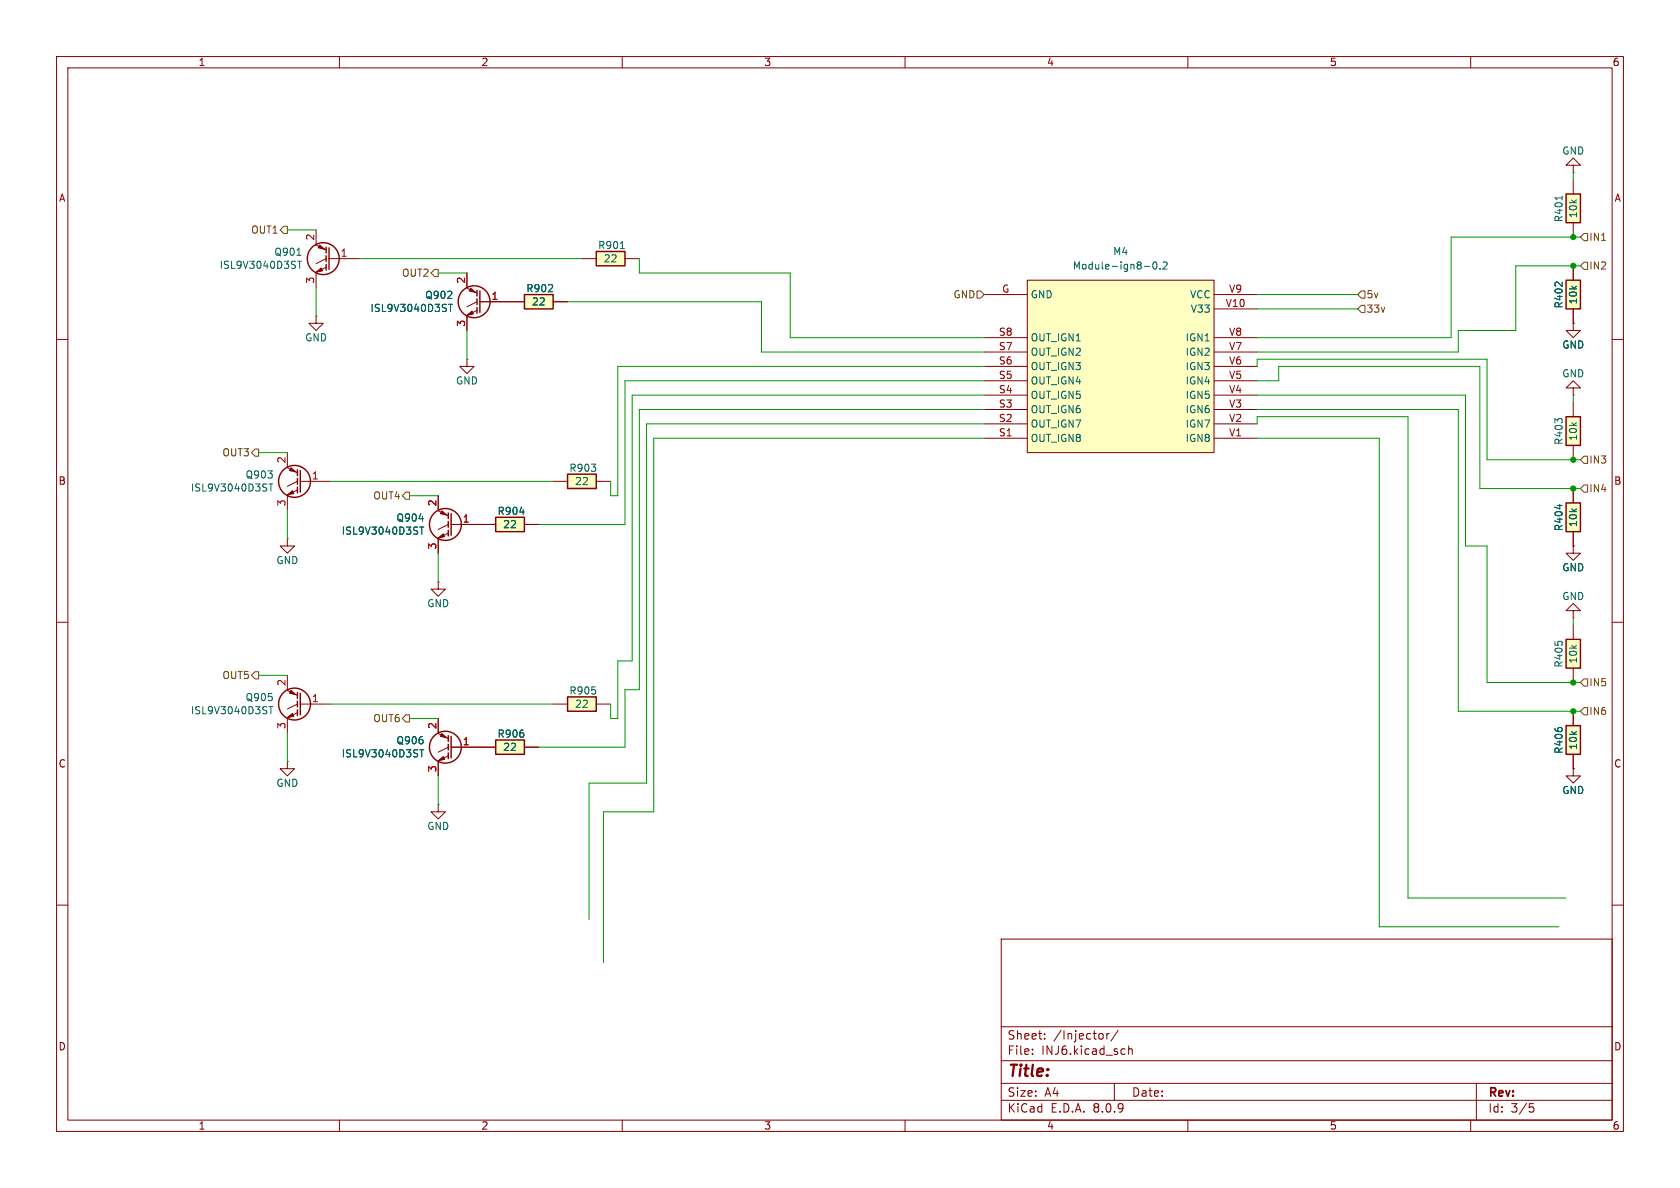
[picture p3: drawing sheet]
<svg xmlns="http://www.w3.org/2000/svg" width="297mm" height="210mm" viewBox="0 0 297 210" stroke-linecap="round" stroke-linejoin="round" font-family="sans-serif">
<g fill="none" stroke="#840000" stroke-width=".18">
<path d="M10 10h277v190h-277zM12 12h273v186h-273zM60 10v2M110 10v2M160 10v2M210 10v2M260 10v2M278.1 29.2h-1.2l1.2-1.3 1.3 1.3h-1.3v1.3M278.1 30.5h.1M10 60h2M285 60h2M50.8 95.3v1.2h1.3l-1.3 1.3-1.3-1.3h1.3"/>
<path d="M50.8 95.3h.1M50.8 82.7l1.8 .9M50.8 80v2.6M50.8 87.6v2.6M52.6 86.6l-1.8 .9M52.6 85.1l-1.8 .9M53.1 85.1h5.3M10 110h2M50.8 119.4v2.5M285 110h2M50.8 134.6v1.3h1.3l-1.3 1.3-1.3-1.3h1.3M50.8 134.6h.1"/>
<path d="M50.8 127v2.5M50.8 122l1.8 .9M52.6 126l-1.8 .9M52.6 124.5l-1.8 .8M53.1 124.5h5.3M77.5 129.7l1.7 .9M77.5 127v2.5M77.5 134.6v2.6M79.2 133.6l-1.7 .9M79.2 132.1l-1.7 .9M79.8 132.1h5.3M10 160h2"/>
<path d="M177 166h108v32h-108zM285 160h2M60 198v2M110 198v2M160 198v2M177 194.5h108M177 191.5h108M177 187.5h108M177 181.5h108M182.5 186.3v.1M182.5 185.5v.1M184.7 183.6v.1"/>
<path d="M184.7 182.8v.1M195 182.8v.8M195.7 182.7v1M196.1 182.7l-.3 .1-.1 .2M197 191.5v3M197.7 182.1l-1.3 2M198.7 185.4l.2 .1M198.9 186.3l-.2 .1M199.5 184.9v1.5M199.5 185.5l.2-.1 .4 .1 .1 .9M210 198v2M260 198v2"/>
<path d="M261 191.5v6.5M270.4 195.1h.7M270.5 195.7h.4l.3 .3-.2 .5-.5 .1"/>
</g>
<g fill="none" stroke="#840000" stroke-width=".25">
<path d="M52.6 83.1v1M52.6 84.6v1M52.6 86.1v1M53.1 83.2v3.8M52.6 122.4v1M52.6 124v1M52.6 125.5v1M53.1 122.6v3.8M79.2 130v1.1M79.2 131.6v1M79.2 133.1v1M79.8 130.2v3.8"/>
<circle cx="52.1" cy="85.1" r="2.82"/>
<circle cx="52.1" cy="124.5" r="2.82"/>
<circle cx="78.7" cy="132.1" r="2.82"/>
</g>
<g fill="#840000" stroke="#840000" stroke-width=".18">
<path d="M77.5 134.5l.9-.8 .2 .5z"/>
<path d="M78.1 129.7l.9 .7-1.1-.2z"/>
<path d="M50.8 87.5l.9-.8 .2 .5z"/>
<path d="M51.4 82.7l.9 .7-1.1-.2z"/>
<path d="M50.8 126.9l.9-.8 .2 .5z"/>
<path d="M51.4 122l.9 .8-1.1-.2z"/>
</g>
<path d="M47.5 85.5h.8M47.9 85.5v1.3M47.5 124.9h.8M47.9 124.9v1.3M74.2 132.5h.7M74.6 132.5v1.3" fill="none" stroke="#006464" stroke-width=".18"/>
<path d="M181.6 49.5h33v30.5h-33z" fill="#ffffc2"/>
<g fill="none" stroke="#840000" stroke-width=".18">
<path d="M174 52.1h7.6M174 59.7h7.6M181.6 49.5h33v30.5h-33zM214.6 52.1h7.6M214.6 59.7h7.6M214.6 54.6h7.6M174 77.5h7.6M174 74.9h7.6M174 72.4h7.6M174 69.9h7.6M174 67.3h7.6M174 64.8h7.6"/>
<path d="M174 62.2h7.6M214.6 77.5h7.6M214.6 74.9h7.6M214.6 72.4h7.6M214.6 69.9h7.6M214.6 67.3h7.6M214.6 64.8h7.6M214.6 62.2h7.6"/>
</g>
<path d="M202.3 47.1h1M204 46.4l.1-.1a.68 .68 0 0 1 .4 .6 .68 .68 0 0 1-.4 .7 .84 .84 0 0 1-.1-1.2zM205.1 47.4v.2M205.6 46.4l.5-.1 .2 .4-.7 .9h.7" fill="none" stroke="#006464" stroke-width=".18"/>
<path d="M276.9 49.5h2.5v5.1h-2.5z" fill="#ffffc2"/>
<path d="M276.9 49.5h2.5v5.1h-2.5z" fill="none" stroke="#840000" stroke-width=".25"/>
<path d="M278.1 57.2v1.2h1.3l-1.3 1.3-1.2-1.3h1.2M278.1 57.2h.1M278.1 47v2.5M278.1 54.6v2.6" fill="none" stroke="#840000" stroke-width=".18"/>
<path d="M105.4 44.5h5.1v2.5h-5.1z" fill="#ffffc2"/>
<path d="M105.4 44.5h5.1v2.5h-5.1z" fill="none" stroke="#840000" stroke-width=".25"/>
<path d="M102.9 45.7h2.5M110.5 45.7h2.5" fill="none" stroke="#840000" stroke-width=".18"/>
<path d="M109.7 44h.7" fill="none" stroke="#006464" stroke-width=".18"/>
<path d="M276.9 34.3h2.5v5.1h-2.5z" fill="#ffffc2"/>
<path d="M276.9 34.3h2.5v5.1h-2.5z" fill="none" stroke="#840000" stroke-width=".25"/>
<path d="M278.1 31.8v2.5M278.1 39.4v2.5M77.5 102.9v1.2h1.2l-1.2 1.3-1.3-1.3h1.3M77.5 102.9h.1" fill="none" stroke="#840000" stroke-width=".18"/>
<path d="M276.2 34.6v.7" fill="none" stroke="#006464" stroke-width=".18"/>
<path d="M100.3 83.8h5.1v2.6h-5.1z" fill="#ffffc2"/>
<path d="M100.3 83.8h5.1v2.6h-5.1z" fill="none" stroke="#840000" stroke-width=".25"/>
<path d="M278.1 68.6h-1.2l1.2-1.3 1.3 1.3h-1.3v1.3M278.1 69.9h.1M97.8 85.1h2.5M105.4 85.1h2.5" fill="none" stroke="#840000" stroke-width=".18"/>
<path d="M276.9 73.7h2.5v5h-2.5z" fill="#ffffc2"/>
<path d="M276.9 73.7h2.5v5h-2.5z" fill="none" stroke="#840000" stroke-width=".25"/>
<path d="M278.1 71.1v2.6M278.1 78.7v2.6" fill="none" stroke="#840000" stroke-width=".18"/>
<path d="M276.9 128.3h2.5v5.1h-2.5z" fill="#ffffc2"/>
<path d="M276.9 128.3h2.5v5.1h-2.5z" fill="none" stroke="#840000" stroke-width=".25"/>
<path d="M278.1 96.5v1.3h1.3l-1.3 1.3-1.2-1.3h1.2M278.1 96.5h.1M278.1 125.7v2.6M278.1 133.4v2.5" fill="none" stroke="#840000" stroke-width=".18"/>
<path d="M276.9 88.9h2.5v5.1h-2.5z" fill="#ffffc2"/>
<path d="M276.9 88.9h2.5v5.1h-2.5z" fill="none" stroke="#840000" stroke-width=".25"/>
<path d="M278.1 86.4v2.5M278.1 94v2.5M278.1 108h-1.2l1.2-1.3 1.3 1.3h-1.3v1.2M278.1 109.2h.1" fill="none" stroke="#840000" stroke-width=".18"/>
<path d="M275.7 89.2v.8" fill="none" stroke="#006464" stroke-width=".18"/>
<path d="M276.9 113h2.5v5.1h-2.5z" fill="#ffffc2"/>
<path d="M276.9 113h2.5v5.1h-2.5z" fill="none" stroke="#840000" stroke-width=".25"/>
<path d="M278.1 110.5v2.5M278.1 118.1v2.6M278.1 135.9v1.3h1.3l-1.3 1.2-1.2-1.2h1.2M278.1 135.9h.1" fill="none" stroke="#840000" stroke-width=".18"/>
<path d="M100.3 123.2h5.1v2.5h-5.1z" fill="#ffffc2"/>
<g fill="none" stroke="#840000" stroke-width=".25">
<path d="M57.7 43.7v1M57.7 45.2v1M57.7 46.7v1.1M58.2 43.8v3.8M100.3 123.2h5.1v2.5h-5.1z"/>
<circle cx="57.1" cy="45.7" r="2.82"/>
</g>
<path d="M55.9 43.3l1.8 .9M55.9 40.6v2.6M55.9 48.3v2.5M57.7 47.2l-1.8 .9M57.7 45.7l-1.8 .9M58.2 45.7h5.3M82.5 63.5v1.3h1.3l-1.3 1.2-1.2-1.2h1.2M82.5 63.5h.1M97.8 124.5h2.5M105.4 124.5h2.5" fill="none" stroke="#840000" stroke-width=".18"/>
<g fill="#840000" stroke="#840000" stroke-width=".18">
<path d="M55.9 48.1l.9-.7 .2 .5z"/>
<path d="M56.5 43.3l.9 .8-1.1-.3z"/>
</g>
<path d="M52.5 45.1h.7M52.6 46.2h.7M53 46.2v1.2" fill="none" stroke="#006464" stroke-width=".18"/>
<path d="M92.7 52.1h5.1v2.5h-5.1z" fill="#ffffc2"/>
<g fill="none" stroke="#840000" stroke-width=".25">
<path d="M84.3 51.3v1M84.3 52.8v1M84.3 54.4v1M84.8 51.4v3.8M92.7 52.1h5.1v2.5h-5.1z"/>
<circle cx="83.8" cy="53.3" r="2.82"/>
</g>
<path d="M82.5 50.9l1.8 .9M82.5 48.3v2.5M82.5 55.9v2.5M84.3 54.9l-1.8 .9M84.3 53.3l-1.8 .9M84.8 53.3h7.9M97.8 53.3h2.5" fill="none" stroke="#840000" stroke-width=".18"/>
<g fill="#840000" stroke="#840000" stroke-width=".18">
<path d="M82.5 55.8l.9-.8 .3 .5z"/>
<path d="M83.2 50.9l.9 .8-1.2-.3z"/>
</g>
<path d="M79.3 53.8h.7M79.6 53.8v1.3" fill="none" stroke="#006464" stroke-width=".18"/>
<path d="M87.6 91.4h5.1v2.6h-5.1z" fill="#ffffc2"/>
<g fill="none" stroke="#840000" stroke-width=".25">
<path d="M79.2 90.7v1M79.2 92.2v1M79.2 93.7v1M79.8 90.8v3.8M87.6 91.4h5.1v2.6h-5.1z"/>
<circle cx="78.7" cy="92.7" r="2.82"/>
</g>
<path d="M55.9 55.9v1.3h1.2l-1.2 1.2-1.3-1.2h1.3M55.9 55.9h.1M77.5 90.3l1.7 .9M77.5 87.6v2.6M77.5 95.3v2.5M79.2 94.2l-1.7 .9M79.2 92.7l-1.7 .9M79.8 92.7h7.8M92.7 92.7h2.5M77.5 142.2v1.3h1.2l-1.2 1.3-1.3-1.3h1.3M77.5 142.2h.1" fill="none" stroke="#840000" stroke-width=".18"/>
<path d="M74.2 93.2h.7M74.6 93.2v1.2M91.9 90.5h.8" fill="none" stroke="#006464" stroke-width=".18"/>
<g fill="#840000" stroke="#840000" stroke-width=".18">
<path d="M77.5 95.1l.9-.7 .2 .5z"/>
<path d="M78.1 90.3l.9 .8-1.1-.3z"/>
</g>
<path d="M87.6 130.8h5.1v2.6h-5.1z" fill="#ffffc2"/>
<path d="M87.6 130.8h5.1v2.6h-5.1z" fill="none" stroke="#840000" stroke-width=".25"/>
<g fill="none" stroke="#840000" stroke-width=".18">
<path d="M82.5 48.3v2.5M82.5 55.9v2.5M84.8 53.3h7.9M97.8 53.3h2.5M278.1 57.2h.1M278.1 47v2.5M278.1 54.6v2.6M77.5 87.6v2.6M77.5 95.3v2.5M79.8 92.7h7.8M92.7 92.7h2.5M278.1 96.5h.1"/>
<path d="M278.1 86.4v2.5M278.1 94v2.5M77.5 127v2.5M77.5 134.6v2.6M79.8 132.1h7.8M92.7 132.1h2.5M278.1 135.9h.1M278.1 125.7v2.6M278.1 133.4v2.5"/>
</g>
<g fill="none" stroke="#725600" stroke-width=".18">
<path d="M50.2 40h.6v1.3h-.6l-.7-.7zM76.8 47.6h.7v1.3h-.7l-.6-.6zM172.7 51.4h.7l.6 .7-.6 .6h-.7zM240.7 54h.6v1.2h-.6l-.7-.6zM240.7 51.4h.6v1.3h-.6l-.7-.6zM280 41.3h.7v1.2h-.7l-.6-.6zM280 46.4h.7v1.2h-.7l-.6-.6zM44.4 80l.7-.6h.6v1.2h-.6zM71.8 87h.6v1.3h-.6l-.7-.7zM280 85.7h.7v1.3h-.7l-.6-.6zM280 80.6h.7v1.3h-.7l-.6-.6zM45.1 118.7h.6v1.3h-.6l-.7-.6z"/>
<path d="M71.8 126.4h.6v1.2h-.6l-.7-.6zM280 120h.7v1.3h-.7l-.6-.6zM280 125.1h.7v1.3h-.7l-.6-.7z"/>
</g>
<g fill="none" stroke="#009600" stroke-width=".18">
<path d="M278.1 30.5v1.3M50.8 40.6h5.1M55.9 50.8v5.1M63.5 45.7h39.4M77.5 48.3h5M82.5 58.4v5.1M100.3 53.3h34.3v8.9h39.4M113 45.7v2.6h26.7v11.4h34.3M222.2 54.6h17.8M222.2 52.1h17.8M279.4 47h-11.4v11.4h-10.2v3.8h-35.6M279.4 41.9h-22.9v17.8h-34.3"/>
<path d="M174 64.8h-64.8v22.8h-1.3v-2.5M174 67.3h-63.5v25.4h-15.3M174 72.4h-61v49.5h-2.5v10.2h-15.3M174 69.9h-62.2v46.9h-2.6v10.2h-1.3v-2.5M174 74.9h-59.7v63.5h-10.2v24.2M174 77.5h-58.4v66h-8.9v26.7M222.2 72.4h35.6v53.3h21.6M222.2 77.5h21.6v86.3h31.8M222.2 64.8v-1.3h40.7v17.8h16.5M222.2 74.9v-1.2h26.7v85.1h28M222.2 67.3h3.9v-2.5h35.5v21.6h17.8M222.2 69.9h36.9v26.6h3.8v24.2h16.5"/>
<path d="M278.1 69.9v1.2M45.7 80h5.1M50.8 90.2v5.1M58.4 85.1h39.4M72.4 87.6h5.1M77.5 97.8v5.1M45.7 119.4h5.1M278.1 109.2v1.3M50.8 129.5v5.1M58.4 124.5h39.4M72.4 127h5.1M77.5 137.2v5"/>
</g>
<path d="M79.3 53.8h.7M79.6 53.8v1.3M74.2 93.2h.7M74.6 93.2v1.2M91.9 90.5h.8M275.7 89.2v.8M74.2 132.5h.7M74.6 132.5v1.3" fill="none" stroke="#006464" stroke-width=".18"/>
<g fill="#009600" stroke="#009600" stroke-width=".18">
<circle cx="278.1" cy="47" r=".46"/>
<circle cx="278.1" cy="41.9" r=".46"/>
<circle cx="278.1" cy="120.7" r=".46"/>
<circle cx="278.1" cy="125.7" r=".46"/>
<circle cx="278.1" cy="86.4" r=".46"/>
<circle cx="278.1" cy="81.3" r=".46"/>
</g>
<text font-size="2.8" fill="#840000" x="178" y="190.9">Title:</text>
<g font-size="2.1" fill="#840000">
<text x="178" y="184">Sheet:</text>
<text x="186.2" y="184">/Injector/</text>
<text x="178" y="186.7">File:</text>
<text x="184.1" y="186.7">INJ6.kicad_sch</text>
<text x="178" y="196.9">KiCad</text>
<text x="178" y="194.1">Size:</text>
<text x="184.7" y="194.1">A4</text>
<text x="185.7" y="196.9">E.D.A.</text>
<text x="193.3" y="196.9">8.0.9</text>
<text x="200" y="194.1">Date:</text>
<text x="263" y="194.3">Rev:</text>
<text x="263" y="196.9">Id:</text>
<text x="267.1" y="196.9">3/5</text>
</g>
<g font-size="1.8" fill="#840000">
<text x="35" y="11.9">1</text>
<text x="85" y="11.9">2</text>
<text x="135" y="11.9">3</text>
<text x="185" y="11.9">4</text>
<text x="235" y="11.9">5</text>
<text x="285" y="11.9">6</text>
<text x="10.3" y="35.9">A</text>
<text x="285.3" y="35.9">A</text>
<text x="10.3" y="85.9">B</text>
<text x="285.3" y="85.9">B</text>
<text x="10.3" y="135.9">C</text>
<text x="285.3" y="135.9">C</text>
<text x="10.3" y="185.9">D</text>
<text x="285.3" y="185.9">D</text>
<text x="35" y="199.9">1</text>
<text x="85" y="199.9">2</text>
<text x="135" y="199.9">3</text>
<text x="185" y="199.9">4</text>
<text x="235" y="199.9">5</text>
<text x="285" y="199.9">6</text>
</g>
<g font-size="1.8" fill="#006464">
<text x="276.1" y="27.5">GND</text>
<text x="276.5" y="39.4" transform="rotate(-90 276.5 39.4)">R401</text>
<text x="279" y="38.7" transform="rotate(-90 279 38.7)">10k</text>
<text x="38.7" y="47.7">ISL9V3040D3ST</text>
<text x="48.4" y="45.4">Q901</text>
<text x="105.6" y="44.2">R901</text>
<text x="106.6" y="46.6">22</text>
<text x="189.6" y="47.9">Module-ign8-0.2</text>
<text x="196.7" y="45.3">M4</text>
<text x="75.1" y="53">Q902</text>
<text x="92.9" y="51.9">R902</text>
<text x="182.1" y="52.9">GND</text>
<text x="210.3" y="52.9">VCC</text>
<text x="279" y="53.9" transform="rotate(-90 279 53.9)">10k</text>
<text x="65.4" y="55.3">ISL9V3040D3ST</text>
<text x="93.9" y="54.2">22</text>
<text x="210.4" y="55.5">V33</text>
<text x="276.5" y="54.6" transform="rotate(-90 276.5 54.6)">R402</text>
<text x="53.8" y="60.6">GND</text>
<text x="182.1" y="65.6">OUT_IGN3</text>
<text x="182.1" y="63.1">OUT_IGN2</text>
<text x="182.1" y="60.6">OUT_IGN1</text>
<text x="209.5" y="65.6">IGN3</text>
<text x="209.5" y="63.1">IGN2</text>
<text x="209.5" y="60.6">IGN1</text>
<text x="276.1" y="61.8">GND</text>
<text x="80.5" y="68.2">GND</text>
<text x="182.1" y="70.7">OUT_IGN5</text>
<text x="182.1" y="68.2">OUT_IGN4</text>
<text x="209.5" y="70.7">IGN5</text>
<text x="209.5" y="68.2">IGN4</text>
<text x="276.1" y="66.9">GND</text>
<text x="182.1" y="75.8">OUT_IGN7</text>
<text x="182.1" y="73.3">OUT_IGN6</text>
<text x="209.5" y="75.8">IGN7</text>
<text x="209.5" y="73.3">IGN6</text>
<text x="100.6" y="83.6">R903</text>
<text x="182.1" y="78.3">OUT_IGN8</text>
<text x="209.5" y="78.3">IGN8</text>
<text x="276.5" y="78.8" transform="rotate(-90 276.5 78.8)">R403</text>
<text x="279" y="78" transform="rotate(-90 279 78)">10k</text>
<text x="33.6" y="87.1">ISL9V3040D3ST</text>
<text x="43.3" y="84.8">Q903</text>
<text x="101.6" y="86">22</text>
<text x="60.3" y="94.7">ISL9V3040D3ST</text>
<text x="70" y="92.4">Q904</text>
<text x="87.9" y="91.2">R904</text>
<text x="88.9" y="93.6">22</text>
<text x="276.5" y="94" transform="rotate(-90 276.5 94)">R404</text>
<text x="279" y="93.3" transform="rotate(-90 279 93.3)">10k</text>
<text x="48.8" y="99.9">GND</text>
<text x="276.1" y="101.2">GND</text>
<text x="75.4" y="107.5">GND</text>
<text x="276.1" y="106.3">GND</text>
<text x="276.5" y="118.1" transform="rotate(-90 276.5 118.1)">R405</text>
<text x="279" y="117.4" transform="rotate(-90 279 117.4)">10k</text>
<text x="43.3" y="124.2">Q905</text>
<text x="100.6" y="123">R905</text>
<text x="101.6" y="125.3">22</text>
<text x="33.6" y="126.5">ISL9V3040D3ST</text>
<text x="70" y="131.8">Q906</text>
<text x="87.9" y="130.6">R906</text>
<text x="60.3" y="134.1">ISL9V3040D3ST</text>
<text x="88.9" y="132.9">22</text>
<text x="276.5" y="133.4" transform="rotate(-90 276.5 133.4)">R406</text>
<text x="279" y="132.6" transform="rotate(-90 279 132.6)">10k</text>
<text x="48.8" y="139.3">GND</text>
<text x="276.1" y="140.6">GND</text>
<text x="75.4" y="146.9">GND</text>
</g>
<g font-size="1.8" fill="#725600">
<text x="44.3" y="41.5">OUT1</text>
<text x="280.9" y="42.8">IN1</text>
<text x="280.9" y="47.9">IN2</text>
<text x="71" y="49.1">OUT2</text>
<text x="168.5" y="52.9">GND</text>
<text x="241.5" y="52.9">5v</text>
<text x="241.5" y="55.5">33v</text>
<text x="39.2" y="80.9">OUT3</text>
<text x="280.9" y="82.1">IN3</text>
<text x="65.9" y="88.5">OUT4</text>
<text x="280.9" y="87.2">IN4</text>
<text x="39.2" y="120.2">OUT5</text>
<text x="280.9" y="121.5">IN5</text>
<text x="65.9" y="127.9">OUT6</text>
<text x="280.9" y="126.6">IN6</text>
</g>
<g font-size="1.8" fill="#a90000">
<text x="55.6" y="42.6" transform="rotate(-90 55.6 42.6)">2</text>
<text x="60.1" y="45.5">1</text>
<text x="55.6" y="50.2" transform="rotate(-90 55.6 50.2)">3</text>
<text x="82.3" y="50.2" transform="rotate(-90 82.3 50.2)">2</text>
<text x="86.8" y="53.1">1</text>
<text x="177.1" y="51.8">G</text>
<text x="217.2" y="51.8">V9</text>
<text x="82.3" y="57.9" transform="rotate(-90 82.3 57.9)">3</text>
<text x="176.5" y="59.4">S8</text>
<text x="216.6" y="54.4">V10</text>
<text x="217.2" y="59.4">V8</text>
<text x="176.5" y="64.5">S6</text>
<text x="176.5" y="62">S7</text>
<text x="217.2" y="64.5">V6</text>
<text x="217.2" y="62">V7</text>
<text x="176.5" y="69.6">S4</text>
<text x="176.5" y="67.1">S5</text>
<text x="217.2" y="69.6">V4</text>
<text x="217.2" y="67.1">V5</text>
<text x="176.5" y="77.2">S1</text>
<text x="176.5" y="74.7">S2</text>
<text x="176.5" y="72.1">S3</text>
<text x="217.2" y="77.2">V1</text>
<text x="217.2" y="74.7">V2</text>
<text x="217.2" y="72.1">V3</text>
<text x="50.5" y="82" transform="rotate(-90 50.5 82)">2</text>
<text x="50.5" y="89.6" transform="rotate(-90 50.5 89.6)">3</text>
<text x="55" y="84.8">1</text>
<text x="77.2" y="89.6" transform="rotate(-90 77.2 89.6)">2</text>
<text x="81.7" y="92.5">1</text>
<text x="77.2" y="97.2" transform="rotate(-90 77.2 97.2)">3</text>
<text x="50.5" y="121.4" transform="rotate(-90 50.5 121.4)">2</text>
<text x="55" y="124.2">1</text>
<text x="50.5" y="129" transform="rotate(-90 50.5 129)">3</text>
<text x="77.2" y="129" transform="rotate(-90 77.2 129)">2</text>
<text x="81.7" y="131.8">1</text>
<text x="77.2" y="136.6" transform="rotate(-90 77.2 136.6)">3</text>
</g>
</svg>
